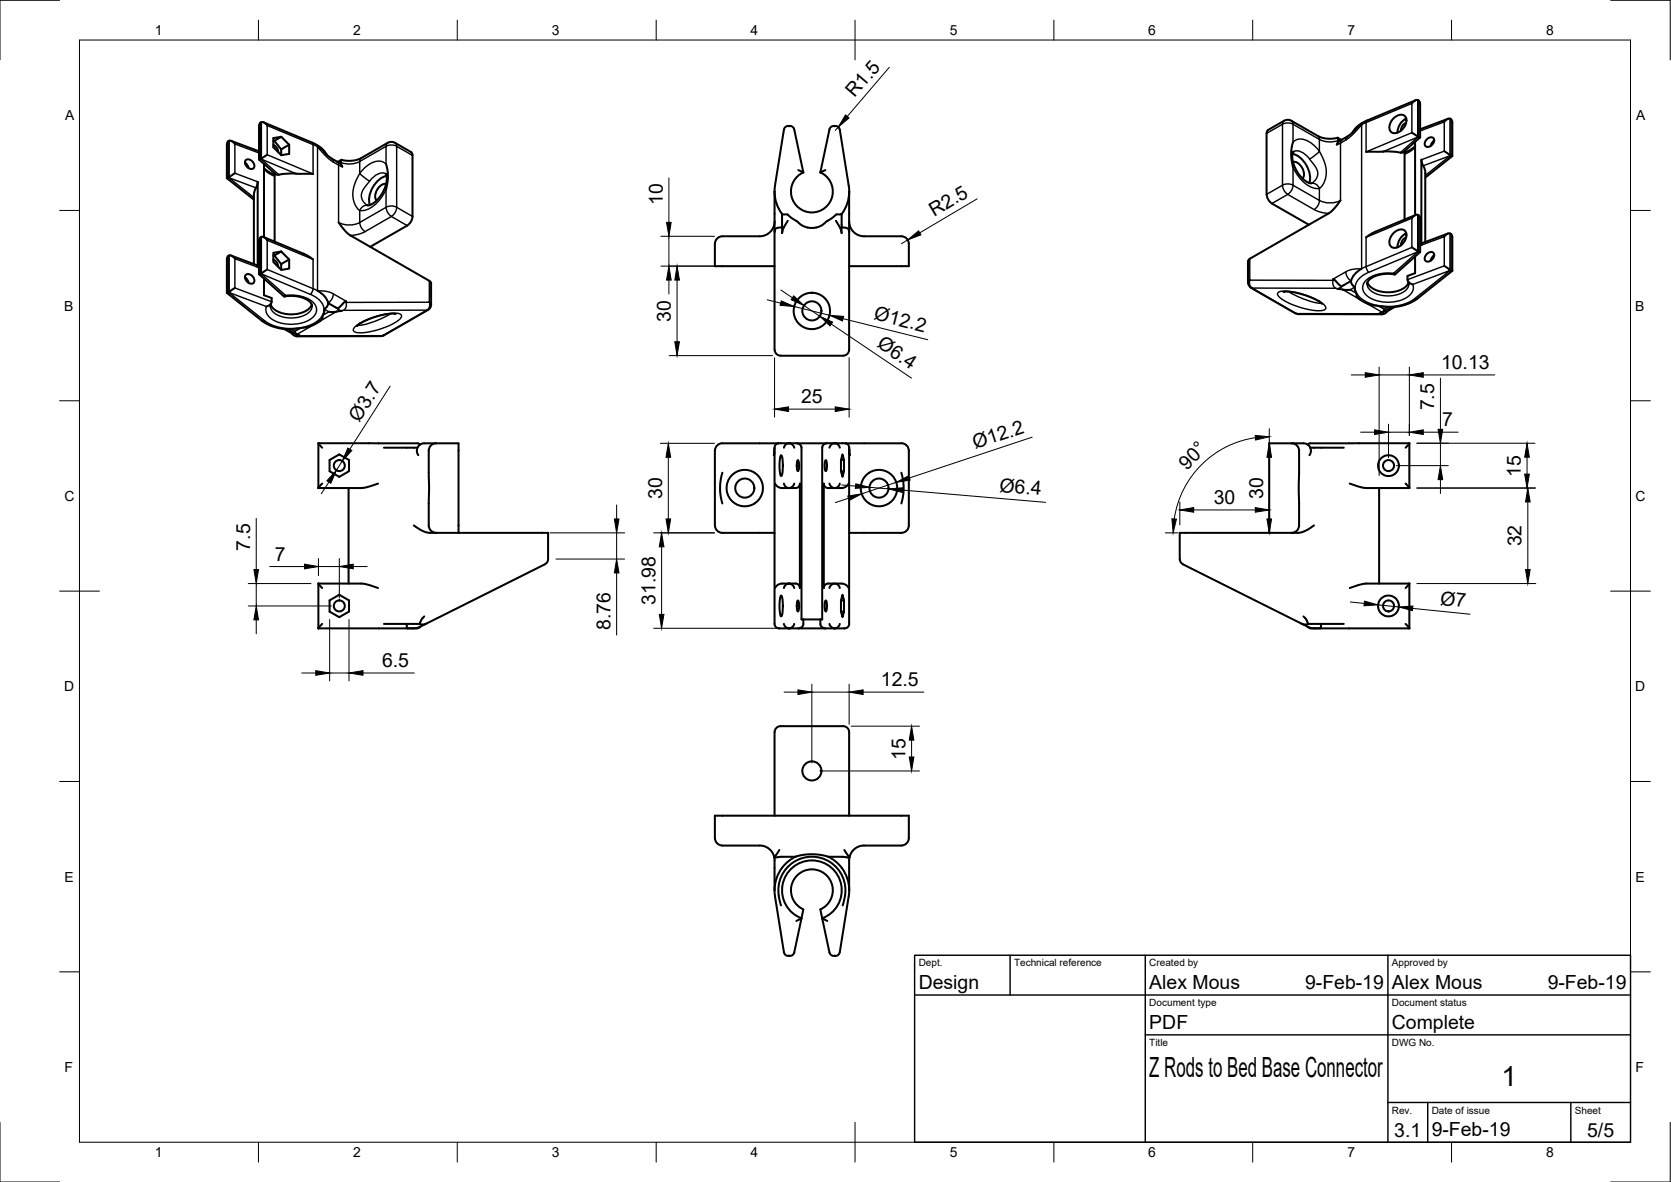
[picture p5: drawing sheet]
<svg xmlns="http://www.w3.org/2000/svg" width="420mm" height="297mm" viewBox="0 0 420 297" stroke-linecap="round" stroke-linejoin="round" font-family="sans-serif">
<!-- layer: Visible -->
<g fill="none" stroke="#000" stroke-width=".51">
<path d="M58.1 35.4l7 2.6M59.1 36.2a1.13 1.13 0 0 0-1.8-.6l-.3 .7v8.5l6.8 5.4M65.7 40l-.6 .1M66.3 30.7l12.8 5.4 1.8 1.2 1.2 1.5M67.2 38.9l-1.6 1M67.2 31.5a1.15 1.15 0 0 0-1.9-.5l-.2 .7v8.4M68.7 36.4a2.06 2.06 0 0 1 1.3 1.8M69 35.4l1.7 2.1M69 35.4h-.3M70.7 37.5v1.5M70.7 34.4l-2 .3v2.3l2 2M70.7 34.4l2 2"/>
<path d="M70.7 34.4l-1.7 1M72.7 36.4v2.3l-2 .3M72.7 36.4l-2 1.1M79.9 36.9l1.6 1.2M81.4 38.1l1.9 1.7 2.2 1.2 .6 .9-.4-.9 .1-.8 2.4 .2 1.9-.3 7.4-4.2 .7-.2 1.1 .2 4.3 2.6 .1 15.9-.2 .9-.4 .8-.7 .6-9.3 5.3M198.4 31.8a.98 .98 0 0 1 1.3 .7l2.3 10.8-1.3-.6M198.4 31.7a1.14 1.14 0 0 0-1.3 .9l-2.3 15.5M209.9 31.7v.1M318.5 33.5v15.3M318.5 33.5l.4-.9 4-2.2 1.1-.3 .7 .3 7.4 4.1 1.9 .4 2.3-.3M325 38.7a6.4 6.4 0 0 1 4.2 7.3M325.1 35.7l-.4 2.5v1.7l.4 2.1"/>
<path d="M325.2 38.1l-.2 .7v1.2l.4 1.7 .7 1.4 1.9 2.2 1 .6 .9 .1M336.4 34.6l.9 .6M340.8 32.6l-1.8 1.6-2.2 1.2-.7 .9 .3-.7-.1-1M342.4 31.3l-1.6 1.3M343.5 38.2l6.2-.1 2.4 .2M350.4 29.7a2.06 2.06 0 0 1 3-.4 3.1 3.1 0 0 1-3.3 4.1 2.11 2.11 0 0 1 0-3.3zM353.2 38v17.2M353.6 30.9a2.01 2.01 0 0 0-1.3 1.9M353.6 29.8a4 4 0 0 0-2.2 3.5M355 33.3l1.6 1.1M355 26a1.15 1.15 0 0 1 1.8-.6l.3 .8v8.3l-.6-.1M355.8 36.7l-1.2 1-1.4 .6"/>
<path d="M355.8 35.7v18.4M355.9 25.2l-12.8 5.4-1.7 1.1-1.3 1.5M357.1 34.5l-4.2 3.7-.8 .2M358.8 35a.98 .98 0 0 1 1.5-.4 .98 .98 0 0 1 0 1.6 1.05 1.05 0 0 1-1.1 .7 1.05 1.05 0 0 1-1-.8zM360.6 35.3l-.5 .6-.4 .8M363.2 30.6a1.13 1.13 0 0 1 1.8-.5l.2 .7v8.4M363.2 38l1.4 1.1M364.1 29.9l-7 2.6M364.7 39.1l.5 .1M365.2 39.2l-6.8 5.4M57.5 44.6l-.5 .2M57.5 44.6l.1 .1"/>
<path d="M59.1 43.5l-1.6 1.1M61.6 40.8l.6 .6 .3 .8M61.8 40.3a1.49 1.49 0 0 1 1.7 .3 1.49 1.49 0 0 1 .2 1.7 1.54 1.54 0 0 1-1.6-.4 1.54 1.54 0 0 1-.3-1.6zM63.8 49l1-3.3v21.4l-.2-.4-6.5-2.5M63.8 49v17.4M65.1 40.1l4.5 3.8 3-.3h1.9M66.3 59.6l10.2 4.2 2.2 1.4M66.4 42.3l1 .8 1.6 .8M66.4 41.2v18.4M69 43.5v17.2M74.4 43.7h4.3M85.1 55.9l1.6 2.1 1.2 1 20.1 11.6 .4 .6"/>
<path d="M85.8 40.2l-.9 .5M97 43.7l.3 .8-.1 1.1-.6 1.9-.5 1.2-1.1 1.3-1 1-1.1 .6h-.5M97.1 41.3l.4 2.3v2.1l-.4 1.9M97.1 46.2a2.92 2.92 0 0 0-2.8 3.1l.4 1.1M97.2 44.2a6.4 6.4 0 0 0-4.2 7.3M181.6 59.4a1.87 1.87 0 0 0-1.8 1.9M194.8 48.1a9.4 9.4 0 0 0 1.8 5.7M194.8 48.1v39.8M194.8 55.6a3.8 3.8 0 0 1-3.8 3.8h-9.4M196.6 53.7l1.4 .2 3.8 2.8 2 .6 1.3-.1 1.2-.4 4-2.9 1.3-.2M196.6 53.7v3.5M198.1 55.5l-1.1 1.8-.4 1.3 .1-1.1a.5 .5 0 0 0-.8-.3l-.9 .3-.2 .8"/>
<path d="M206.3 43.3a5.3 5.3 0 0 1 2 8.1 5.3 5.3 0 0 1-8.3 0 5.3 5.3 0 0 1 2-8.1M207.5 42.7l-1.2 .6 2.3-10.8a1.37 1.37 0 0 1 1.3-.9 1.37 1.37 0 0 1 1.3 1l2.3 15.5M210.2 55.5l1.1 1.9 .3 1.2v-1.4M211.6 57.2l1.5 .2 .3 .3 .1 .6M211.6 53.7v3.5M213.5 48.1v39.8a1.49 1.49 0 0 1-1.5 1.5h-15.7a1.54 1.54 0 0 1-1.5-1.5M213.5 55.6a3.8 3.8 0 0 0 3.8 3.8h9.3a1.87 1.87 0 0 1 1.9 1.9M213.5 48.1a9.4 9.4 0 0 1-1.8 5.7M318.5 48.8l.4 1.3 .9 1M325.1 40.7a2.92 2.92 0 0 1 2.8 3l-.4 1.1M329.1 56.5l-14.9 8.5M337.1 50.4l-1.8 2.2-.8 .7-5.4 3.2-9.3-5.4"/>
<path d="M350.4 58.6a1.85 1.85 0 0 1 3.1-.2 3.2 3.2 0 0 1-3.4 3.8 2.11 2.11 0 0 1 0-3.3zM353.6 59.7a2.01 2.01 0 0 0-1.3 1.9M353.6 58.6a4 4 0 0 0-2.2 3.6M355 54.8a1.15 1.15 0 0 1 1.8-.5l.3 .7v8.4l-.5-.2-1.6-1M355.9 54l-10.2 4.3-2.2 1.3M363.2 59.5a1.13 1.13 0 0 1 1.8-.6l.2 .7v8.5M364.1 58.7l-6.5 2.4-.2 .5v-21.5l.2 1.1 .6 1.2 .2 1.1v17.3M57.5 73.5l-.5 .1M57.5 73.5h.1M59.1 65a1.13 1.13 0 0 0-1.8-.6l-.3 .8v8.4l9.8 7.7 2.4 1 2.6 .4 4.9-.4 2.3-.7 1.8-1.2 .3-.4 .5-2.3 .7-.8 .2-.8 2.4 1.4 .4 .5 .6 .1-2 .3h-1.2M59.1 72.4l-1.6 1.1M61.6 69.7l.6 .6 .3 .8"/>
<path d="M61.8 69.1a1.49 1.49 0 0 1 1.7 .3 1.49 1.49 0 0 1 .2 1.7 1.54 1.54 0 0 1-1.6-.4 1.54 1.54 0 0 1-.3-1.6zM65.1 68.9l6.3 5.6 .4-.3M65.6 68.8h.1M66.4 70v4.2l1.9 .7-.1 1.4-1.2 .7M67.2 67.7l-1.6 1.1-.5 .1M67.2 60.4a1.15 1.15 0 0 0-1.9-.6l-.2 .7v8.4M68 76.5a5.3 5.3 0 0 0 5.2 2.5 5.3 5.3 0 0 0 5.2-2.5M68.2 76.2l-.2 .7M68.7 65.3a2.06 2.06 0 0 1 1.3 1.8M68.7 63.5l2-.3 2 2v2.3l-2 .3-2-2zM69 64.2l1.7 2.2M69 64.2h-.3"/>
<path d="M70.7 63.2l-1.7 1M71.5 74.5l2.2-.1 2.6 .5 1.5 .8 .5 .6 .2 .6M72.7 65.2l-2 1.2v1.4M79.9 73.1l1.5 1.2 .7 .9 .4 .9M87 75.7l-2.1 1.8M99.5 78.9h-1.9l-3 .7-2.9 1.1-1.9 1.2M107.6 77.9l-11.1 6.4M108.4 71.2v5.4a1.49 1.49 0 0 1-.8 1.2M179.7 61.3v5.6h15.1M228.5 61.3v5.6h-15M314.3 65l-.5 .6v5.4a1.49 1.49 0 0 0 .8 1.3M314.6 72.3l11.1 6.4"/>
<path d="M322.7 73.3h1.9l3 .7 2.8 1.1 2 1.3M325.7 78.7l.8 .2M335.2 70.1l1.7 1.6a.35 .35 0 0 1 .3 .4 .35 .35 0 0 1-.3 .3l-.6 .2 2 .3 1.2-.1M339.7 70.6l-2.4 1.4M342.4 67.5l-1.6 1.2-.7 .9-.4 1M343.8 71a5.3 5.3 0 0 0 5.2 2.5 5.3 5.3 0 0 0 5.2-2.5M348.1 77.7l-.4 .8-.8 .2M348.8 78.2l-.5 .5-.7 .3-21.2-.1M349.8 77.2l-2.2 1.3M350.6 77.2l-1.9 1.1-.6-.1M350.7 69l-2.2-.2-2.6 .5-1.7 1-.5 1.1M354 70.7l.2 .7"/>
<path d="M355.8 64.5v4.2l-1.9 .6 .2 1.4 1.1 .8M356.6 63.2l-.1 .1M357.1 63.4l-6.3 5.6-.4-.3M358.8 63.8a.98 .98 0 0 1 1.5-.3 .98 .98 0 0 1 0 1.5 1.05 1.05 0 0 1-1.1 .8 1.05 1.05 0 0 1-1-.9zM360.6 64.1l-.5 .6-.4 .8M363.2 66.8l2 1.3M364.7 67.9l-.1 .1M365.2 68.1l-9.6 7.5-2.6 1.1-2.5 .5-5.2-.4-1.6-.5-1.5-.8-.9-.8-.7-2.6-.7-.7-.2-.8M71.5 82.7l2 1.1 .6-.1M72.3 82.8l2.3 1.3M73.4 83.8l.5 .5 .7 .2h21.2M74.1 83.3l.5 .8 .7 .1"/>
<path d="M96.5 84.3l-.7 .2M80.1 111.4h24.9l.6 .3M80.1 111.4l.9 1.1M80.1 111.4v11.2M82.9 115.6l2.4-1.4 2.5 1.4v2.8l-2.5 1.4-2.4-1.4zM96.5 112.5h8.5M109.7 111.4h-3.2l-.8 .3-.6 .6-.3 .6 .1 .8 .3 .7M109.7 111.4h5.6v22.5M109.7 111.4a1.87 1.87 0 0 0-1.9 1.9v18.7M179.7 113.3v18.7M181.6 111.4h14.1M181.6 118.8l-.5 3.2v2.3l.5 2.2"/>
<path d="M181.6 111.4a1.87 1.87 0 0 0-1.8 1.9M183.8 119.6a4.5 4.5 0 0 1 6.8 0l.9 1.3 .3 1.9-.4 1.8-1.1 1.5a4.6 4.6 0 0 1-6.3-.2 4.6 4.6 0 0 1-.2-6.3zM194.8 112.7l-.2 1.7 .2-.6M195.7 111.4h4.8l.8 .4 .2 .6v43.3h.5M195.7 111.4a1.13 1.13 0 0 0-.9 1.1v44.3a1.14 1.14 0 0 0 1.2 1.1h4.7M196.3 114.4h.1a8.3 8.3 0 0 1 0 5.2 8.7 8.7 0 0 1-.1-5.2zM197.1 112.5a1.32 1.32 0 0 1 1.3-1.1 1.32 1.32 0 0 1 1.3 1.1M200.4 111.4h7.4M200.6 115.7a2.64 2.64 0 0 1 .2 2.5l-.1 .2a3.5 3.5 0 0 1-.1-2.7zM207.5 115.7l.1-.1a3.4 3.4 0 0 1 0 2.8l-.3-1zM208.6 112.5a1.32 1.32 0 0 1 1.3-1.1 1.32 1.32 0 0 1 1.3 1.1M211.5 115.6v2.8l.3 1.4 .4-1.4h-.7"/>
<path d="M211.5 115.6h.7v2.8M211.5 115.6l.3-1.4 .4 1.4M212.6 111.4h-4.8l-.8 .4-.3 .6v43.3h-.4M212.6 111.4h14a1.87 1.87 0 0 1 1.9 1.9v18.7M212.6 111.4a1.13 1.13 0 0 1 .9 1.1v44.3a1.11 1.11 0 0 1-1.2 1.1h-4.8M213.5 112.7l.2 1.7-.2-.6M217.7 119.5l.2-.2a4.6 4.6 0 0 1 6.8 .7 4.6 4.6 0 0 1-1.5 6.7 4.6 4.6 0 0 1-6.5-2.4l-.2-1v-1.4l.5-1.4zM226.6 118.8l.6 3.2-.1 2.3-.5 2.2M324.8 111.4a1.87 1.87 0 0 1 1.8 1.9v18.7M329.5 112.5l-.7-.8-.9-.3h-8.8v22.5M329.5 112.5l.1 .9-.4 1M329.5 112.5h8.4"/>
<path d="M354.4 111.4h-24.9l-.7 .3M354.4 111.4l-1 1.1M354.4 111.4v11.2M81 121.5l-.9 1.1M87.7 122.6v24M95.1 121.5l-4.1 1.1h-10.9M104 132l2.9 1.7 1 .2h1.8M107.8 132a1.87 1.87 0 0 0 1.9 1.9M109.7 133.9h28.1v6.6a1.52 1.52 0 0 1-.8 1.3l-31.6 15.8-1.1 .3h-2l-.1-1.1M179.8 132a1.87 1.87 0 0 0 1.8 1.9M181.6 133.9h13.2M194.9 121.5l.7 .8 1 .3h3.6l.7-.3 .2-.6v-.2v26.3l-.2-.8-.7-.4-3.9 .1-.8 .3-.6 .8"/>
<path d="M197.1 121.5a1.32 1.32 0 0 0 1.3 1.1 1.32 1.32 0 0 0 1.3-1.1M208.6 121.5a1.32 1.32 0 0 0 1.3 1.1 1.32 1.32 0 0 0 1.3-1.1M213.4 121.5l-.6 .8-1.1 .3h-3.6l-.7-.3-.3-.6v-.2v26.3l.3-.8 .7-.4 3.9 .1 .8 .3 .6 .8M228.5 132a1.87 1.87 0 0 1-1.9 1.9h-13.1M326.6 132a1.87 1.87 0 0 1-1.8 1.9M330.4 132l-2.1 1.4-1.8 .5h-29.9v6.6a1.57 1.57 0 0 0 .9 1.3l31.5 15.8 1.1 .3h2.1l.1-1.1M339.4 121.5l2.3 .8 1.7 .3h11M346.8 122.6v24M353.4 121.5l1 1.1M80.1 146.6h10.9l1.7 .4 2.4 .8M80.1 146.7l.9 1.1M80.1 146.6v11.3"/>
<path d="M81 156.8l-.9 1.1M82.9 150.9l2.4-1.4 2.5 1.4v2.8l-2.5 1.4-2.4-1.4zM105.6 156.8l.7 .2 .7-.2M105.7 157.5l-.9 .4h-24.7M106.7 154.9l-.7 .8-.4 1.1h-9.1M196.3 149.7h.1a8.3 8.3 0 0 1 0 5.2 8.7 8.7 0 0 1-.1-5.2zM197.1 156.8a1.32 1.32 0 0 0 1.3 1.1 1.32 1.32 0 0 0 1.3-1.1M197.1 147.8a1.32 1.32 0 0 1 1.3-1.1 1.32 1.32 0 0 1 1.3 1.1M200.6 150.9a2.64 2.64 0 0 1 .2 2.6l-.2 .1-.3-1.1zM200.7 157.9h6.8M202 155.7l-.1 1.6-.5 .4-.7 .2M202 155.7h4.3"/>
<path d="M206.3 155.7l.1 1.6 .4 .4 .7 .2M207.5 151l.1-.1a3.2 3.2 0 0 1 0 2.8l-.3-1zM208.6 156.8a1.32 1.32 0 0 0 1.3 1.1 1.32 1.32 0 0 0 1.3-1.1M208.6 147.8a1.32 1.32 0 0 1 1.3-1.2 1.32 1.32 0 0 1 1.3 1.2M211.5 150.9h.7v2.8l-.4 1.4-.3-1.4zM211.5 150.9l.3-1.4 .4 1.4M211.5 153.7h.7M327.7 154.9l.7 .7 .5 1.2M328.8 157.5l.9 .4h24.7M328.9 156.8h3.4M328.9 156.8l-.7 .2-.7-.2M332.3 156.8h5.6"/>
<path d="M353.4 156.8l1 1.1M354.4 146.6h-11l-1.7 .4-2.3 .8M354.4 146.7l-1 1.1M354.4 146.6v11.3M194.8 184v21M194.8 184a1.49 1.49 0 0 1 1.5-1.5h15.7a1.49 1.49 0 0 1 1.5 1.5v21M179.7 210.6v-5.6h48.8v5.6M179.8 210.6a1.87 1.87 0 0 0 1.8 1.9M181.6 212.5h9.4a3.8 3.8 0 0 1 3.7 3M194.7 215.5l.1 .7M194.8 216.2v7.5M196 213.6l-1.3 1.9"/>
<path d="M200 215.3l1.8-.5 1.8-.1 2.7 .1 1.9 .5M200 215.3l-5.3 .2M200 215.3a9.4 9.4 0 0 0-5.2 8.4M208.2 215.3l5.4 .2M208.2 215.3a9.4 9.4 0 0 1 5.3 8.4M212.3 213.6l1.3 1.9M213.6 215.5l-.1 8.2M228.5 210.6a1.87 1.87 0 0 1-1.9 1.9h-9.3a3.7 3.7 0 0 0-3.7 3M194.8 223.7l2.3 15.6a1.15 1.15 0 0 0 1.3 .9M195.8 225.1l.6 2.4M201.5 230.8l-1.3 .6M201.5 230.8l-1.8 8.5a1.02 1.02 0 0 1-1.3 .8"/>
<path d="M201.5 230.8a7.5 7.5 0 0 1-3.4-11.6 7.5 7.5 0 0 1 12.1 0 7.5 7.5 0 0 1-3.4 11.6M202 228.5l-.5 2.3M206.3 228.5l.4 2.3M206.3 228.5a5.3 5.3 0 0 0 2-8 5.3 5.3 0 0 0-8.3 0 5.3 5.3 0 0 0 2 8M206.7 230.8l1.3 .6M212.5 225.1l-.6 2.4M212.5 225.1a8.4 8.4 0 0 0-8.4-9.8 8.4 8.4 0 0 0-8.3 9.8M213.5 223.7l-2.3 15.6a1.37 1.37 0 0 1-1.3 .9 1.37 1.37 0 0 1-1.3-.9l-1.9-8.5M209.9 240.1v.1"/>
<circle cx="204.1" cy="78.1" r="4.6"/>
<circle cx="204.1" cy="78.1" r="2.4"/>
<circle cx="85.3" cy="117" r="1.39"/>
<circle cx="349.1" cy="117" r="2.62"/>
<circle cx="349.1" cy="117" r="1.39"/>
<circle cx="187.3" cy="122.7" r="2.4"/>
<circle cx="221" cy="122.7" r="2.4"/>
<circle cx="85.3" cy="152.3" r="1.39"/>
<circle cx="349.1" cy="152.3" r="2.62"/>
<circle cx="349.1" cy="152.3" r="1.39"/>
<circle cx="204.1" cy="193.7" r="2.4"/>
</g>
<g fill="#000">
<circle cx="198.4" cy="111.4" r=".25"/>
<circle cx="209.9" cy="111.4" r=".25"/>
<circle cx="198.4" cy="157.9" r=".25"/>
<circle cx="198.4" cy="146.6" r=".25"/>
<circle cx="209.9" cy="157.9" r=".25"/>
</g>
<!-- layer: Visible Narrow -->
<g fill="none" stroke="#000" stroke-width=".36">
<path d="M57.4 35.5v9.2M57.6 35.4v9.1M65.1 38.4l-6-2.2v7.3l5.7 2.2M65.5 30.8v9.2M65.7 30.7v9.2M67.2 31.5l11.5 4.9v7.3l-11.5-4.8zM78.5 35.8l.2 .5M78.7 36.3l1.2 .6M79.8 36.9v36.2h1.7l1.6 .4 3.9 2.2v.3M79.8 36.9l2.9 3 2.4 1.6v14.4M83.4 39.9l.3 .3 .1 .5M90.9 39.7l-.3 .3-.1 .6"/>
<path d="M97.5 35.9l-.3 .3-.1 .6M99.3 35.9l.3 .3 .1 .6-1.3-.4-1.3 .4M103.7 39.1l-4-2.3v15.3M322.5 31.2l1.3-.3 1.3 .3M322.5 31.2v15.4l-4 2.2M322.5 31.2l-4 2.3M322.9 30.4l-.3 .3-.1 .5M324.7 30.4l.3 .3 .1 .5M325.1 31.2v4.5a3.2 3.2 0 0 1 4.5 .2l2.2 2.1-2.5 2M325.1 31.2l6.6 3.8v3l1.3 2.5 .5 2.4-.1 1.5-.3 1-.7 1.3-.7 .7v3l-6.6-3.8v-4.6a8.6 8.6 0 0 0 6 5.4h.7l-.5-.8a1.69 1.69 0 0 0-1.5-.5M325.2 38.1a3.1 3.1 0 0 1 3.5 1.2l.6 .7M329.3 40l1.6 2.1 .4 1.3-.3 1.5-1.1 1.1"/>
<path d="M331.4 34.2l.3 .3 .1 .5 1.2 .5 2.1 .1 1.4-.3M337.5 35.1l-.3 .3a1.01 1.01 0 0 1-1 .9M338.4 35.2l2-1.7 2-2.1v36.1l-2.6 .2-1.4 .6M338.4 35.2l-1.3 .7v14.5a5.8 5.8 0 0 1-5.3 0l-.4 1.3-1 .9M338.8 34.3l-.3 .3-.1 .6M343.5 30.8l11.5-4.8v7.3l-11.5 4.9zM343.5 30.8l-1.1 .5M343.7 30.3l-.2 .5M347.8 38.1l8.7-3.7-4.4 4M355.8 37l-1.1 1-1.5 .8M356.5 25.2v9.1M356.7 25.3v9.2"/>
<path d="M357.1 32.9l6.1-2.3v7.4l-5.8 2.1M364.6 29.8v9.2M364.8 30v9.1M64.4 47.2l-6.8-2.5 6.2 4.9M65.5 59.7v9.1M65.7 59.5v9.2M66.4 42.5l1.1 1 1.6 .8M74.4 43.7l-8.7-3.7 4.4 3.9M84.8 40.6l.3 .4a1.01 1.01 0 0 0 1 .9M85.2 55.9a5.8 5.8 0 0 0 5.3 0l.3 1.3 1 1M90.4 43.6l-1.2 2.6-.5 2.4 .3 2.3 .7 1.3 .7 .7M90.4 40.6l6.7-3.8v4.5a3.2 3.2 0 0 0-4.5 .2l-2.2 2.1"/>
<path d="M90.4 40.6v3M90.5 43.6l2.4 1.9-1.7 2.3-.4 1.3 .3 1.2 1.3 1.3M90.5 40.6l-1.3 .5-1.4 .1-2-.3M91.8 58.2l-1.7 .7-2 .3M92.5 51.6a1.92 1.92 0 0 0-2.1 1.3M97 43.7a3.1 3.1 0 0 0-3.5 1.1l-.6 .7M97.1 52.1v-4.5a8.6 8.6 0 0 1-6 5.3h-.7M97.1 52.1l-6.7 3.8v-3M97.1 52.1l.4 1.3 .9 1 1-1 .3-1.3M97.1 52.1l1.3-.3 1.3 .3M99.7 52.1l4 2.3M102.4 56.7l-4-2.3-6.6 3.8"/>
<path d="M322.5 46.5l1.3-.3 1.3 .3-.4 1.4-.9 .9-.9-.9zM323.8 48.9l-4 2.2M323.8 48.9l6.6 3.8M330.4 52.7l1.7 .6 2 .3M343.5 59.6l11.5-4.8v7.4l-11.5 4.8zM356.5 54v9.1M356.7 54.1v9.2M357.8 41.7l6.8-2.6-6.2 5M364.6 58.6v9.2M364.8 58.8v9.2M57.4 64.3v9.2M57.6 64.2v9.1"/>
<path d="M64.8 67.1l-5.7-2.1v7.4l9.2 3.4M67.2 60.4l11.5 4.8v7.3l-11.5-4.8zM68 76.9a3.2 3.2 0 0 0 2.6 2.6 7.2 7.2 0 0 0 7.6-1.6l.3-1M78 74l-12.3-5.2 6.1 5.4a7.9 7.9 0 0 1 7.4 2.4 2.65 2.65 0 0 1-1.5 3.8 9.6 9.6 0 0 1-9.8-.6 2.53 2.53 0 0 1-.9-2.8l-9.4-3.5 8.9 7.1M78.1 74a4.6 4.6 0 0 1 3.4 4.1 5.6 5.6 0 0 1-4.6 4 12.5 12.5 0 0 1-10.4-1.5h-.7M78.7 72.5l-.2 .8-.5 .7M78.7 72.5l1.2 .6M81.6 77.7l1.1 .7-1.5 .8M83.8 73.8l-.4 1.4-.9 .9M84.6 78.3l-4.3 2.5M85.9 78.1l.4-.1 21.1-.1-11.2 6.5h-21l.1-.2M86.7 75.9l.3 .1"/>
<path d="M87 76a1.72 1.72 0 0 1-.6 2M98.2 78.8a19.4 19.4 0 0 1-8.2 2.9M107.9 70.6v5.4h-20.9M108.4 76.6l-.4-.6a1.72 1.72 0 0 1-.6 1.9l.2-.1M313.8 71l.5-.6a1.72 1.72 0 0 0 .5 2l-.2-.1M314.2 65v5.4h21M321.4 73.5a9 9 0 0 1 6 .4l.6 .2a9.7 9.7 0 0 1 5.3 3l.1 .4a2.73 2.73 0 0 1-2.7 .5 19.2 19.2 0 0 1-9-3.3l-.5-.7zM324 73.3a19.4 19.4 0 0 0 8.2 2.9M325.7 78.7l.8 .2M331.3 75.5l.3 .1M335.2 70.4a1.72 1.72 0 0 0 .6 2M335.5 70.3l-.3 .1"/>
<path d="M335.8 72.4l.5 .2M335.8 72.4h-21l11.2 6.4 20.9 .1M337.6 72.8l4.2 2.4M338.4 68.3l.4 1.3 .9 1M338.4 68.3l-3.2 1.8v.3M340.6 72.2l-1.1 .6 1.5 .9M342.4 67.5l1.1-.5 .2 .8 .5 .6M343.4 76.1l4.2 2.4M343.7 71.3a3.2 3.2 0 0 0 2.7 2.7 7.2 7.2 0 0 0 7.5-1.6l.4-1.1M346.6 76.9l1.5 .8 1.1-.6M346.9 78.7v.2M346.9 78.8l.5 .2"/>
<path d="M356.4 75l-.7 .1 8.9-7.1-9.4 3.5a2.73 2.73 0 0 1-1.5 3.3 9.7 9.7 0 0 1-9.9-.4 2.53 2.53 0 0 1 .1-4.3 9.3 9.3 0 0 1 6.5-1.4l6.1-5.4-12.4 5.1a4.6 4.6 0 0 0-3.3 4.2 5.6 5.6 0 0 0 4.5 3.9 12.5 12.5 0 0 0 10.4-1.4M357.4 61.6l5.8-2.1v7.3l-9.3 3.5M75.3 84.4l-.5 .1M75.6 82.4l-1.5 .9-1.1-.6M78.8 81.7l-4.2 2.4M89.2 82.2a17.7 17.7 0 0 1 11.1-3.4 .74 .74 0 0 1 .7 .6 .74 .74 0 0 1-.5 .8 18 18 0 0 1-10.8 3.4 .74 .74 0 0 1-.8-.5 .74 .74 0 0 1 .3-.9zM90.9 81.1l-.3 .1M96.5 84.3l-.7 .2"/>
</g>
<!-- layer: Border -->
<g fill="none" stroke="#000" stroke-width=".25">
<path d="M15 .1h-15v15M20 10.1h390v276.9h-390zM65 5.1v5M115 5.1v5M165 5.1v5M215 5.1v10M265 5.1v5M315 5.1v5M365 5.1v5M405 .1h15v15M15 52.9h5M410 52.9h5"/>
<path d="M15 100.7h5M410 100.7h5M15 148.6h10M405 148.6h10M15 196.4h5M410 196.4h5M15 244.2h5M410 244.2h5M0 282.1v14.9h15M65 287v5M115 287v5M165 287v5"/>
<path d="M215 282.1v9.9M265 287v5M315 287v5M365 287v5M420 282.1v14.9h-15"/>
</g>
<!-- layer: TitleBlock -->
<path d="M230 240.1h180v46.9h-180zM230 250h180M254 240.1v9.9M288 240.1v46.9M349 240.1v46.9M288 260.1h122M349 277.1h61M359 277.1v9.9M395 277.1v9.9" fill="none" stroke="#000" stroke-width=".36"/>
<!-- layer: Dimensions -->
<g fill="none" stroke="#000" stroke-width=".25">
<path d="M223.6 16.9l-10.6 12.4M210.8 31.9l-.8 .9M166.2 59.4h13.4M168.2 44.7v11.2M168.2 59.4v7.5M245.7 50l-14.4 8.5M166.2 66.9h13.4M168.2 70.4v3.5M170.2 70.4v15.5M192.9 75.3l3.4 .9M196.3 72.9l2.9 1.9M199.7 77l8.9 2.2"/>
<path d="M202.1 76.8l4 2.7M228.2 60.3l-1.6 1M98.1 97.1l-10.2 15.8M168.3 89.4h26M194.8 89.9v14.9M209 81.4l20.2 13.6M212 80.1l21.3 5.3M213.5 89.9v14.9M339.8 94.2h3.5M346.8 92.2v27.3M346.8 94.2h7.6M354.4 92.2v17.2"/>
<path d="M357.9 94.2h18M362.2 95v12.9M86.1 115.9l-1.5 2.3M166.1 111.4h13.5M168 114.9v15.5M198.3 102.8h11.7M259.5 109.9l-30.8 10.2M315.7 110a24.2 24.2 0 0 0-20.4 20.4M319.2 107.7v3.6M319.2 114.9v17M342.1 108.6h3.5M349.1 106.6v8.4"/>
<path d="M349.1 108.6h5.3M351.1 117h13.1M356.3 111.4h29.7M357.9 108.6h8.7M362.2 111.4v5.6M384 114.9v4.3M64.4 130.3v12.8M82.7 121.1l-1.9 3M138.3 133.9h18.8M155 126.9v3.5M155 133.9v6.6M164.4 133.9h15.2"/>
<path d="M166.3 137.4v17M211.6 121.9l3.5 .3M213.4 125.2l-3.4 1.1M218.6 122.5l4.8 .4M225.4 121.2l-8.7 2.9M226.9 123.2l36 3M293 133.9h3.1M296.7 126.1v5.8M300.1 128.2h15.5M356.3 122.6h29.9M362.2 120.5v3.5M384.2 126.1v17"/>
<path d="M62.4 146.6h15.8M62.4 152.3h20.9M64.4 146.6v5.7M64.4 155.8v3.5M67.8 142.4h8.8M80.1 140.4v4.3M80.1 142.4h5.2M82.9 155.7v15.4M85.3 140.4v9.9M87.8 155.7v15.4M88.8 142.4h3.5M139.8 140.5h17.3"/>
<path d="M155 144v15.6M164.4 157.9h31.4M339.5 151.3l3.5 .3M346.5 152l5.2 .5M355.2 152.9l14.4 1.5M356.3 146.6h29.9M75.9 169.1h3.5M82.9 169.1h4.9M91.3 169.1h12.9M197.1 173.9h3.5M204.1 171.9v19.8M204.1 173.9h9.4"/>
<path d="M213.5 171.9v10.1M217 173.9h15.3M206.1 193.7h25.1M214 182.5h17.2M229.2 186v4.2"/>
</g>
<g fill="#000" stroke="#000" stroke-width=".25">
<path d="M212.6 28.9l.9 .7-2.7 2.3zM167.6 55.9h1.2l-.6 3.5zM228.2 60.3l2.8-2.3 .6 1zM168.2 66.9l.6 3.5h-1.2zM170.2 66.9l.6 3.5h-1.1zM196.4 75.6l3.3 1.4-3.5-.3zM199.6 74.3l2.5 2.5-3.2-1.5zM208.6 79.2l3.5 .3-.3 1.2zM169.7 85.9h1.1l-.6 3.5zM206.1 79.5l3.3 1.4-.7 1zM343.3 93.6l3.5 .6-3.5 .6zM354.4 94.2l3.5-.6v1.2z"/>
<path d="M87.5 112.6l1 .6-2.4 2.7zM168 111.4l.6 3.5h-1.1zM194.8 102.8l3.5-.6v1.2zM210 102.2l3.5 .6-3.5 .6zM225.4 121.2l3.1-1.6 .4 1.1zM315.6 109.4l3.6 .4-3.5 .8zM319.2 111.4l.5 3.5h-1.1zM345.6 108l3.5 .6-3.5 .6zM354.4 108.6l3.5-.6v1.2zM361.6 107.9h1.2l-.6 3.5zM384 111.4l.5 3.5h-1.1zM383.4 119.2h1.1l-.5 3.4z"/>
<path d="M84.6 118.2l-1.4 3.3-1-.7zM154.5 130.4h1.1l-.6 3.5zM166.3 133.9l.6 3.5h-1.1zM167.5 130.4h1.1l-.6 3.5zM213.2 124.7l3.5-.6-3.2 1.7zM215.2 121.6l3.4 .9-3.5 .2zM223.4 122.9l3.5-.3-.1 1.1zM294.7 130.4l1.1 .1-.8 3.4zM296.7 128.2l3.4-.6v1.1zM315.6 127.6l3.6 .6-3.6 .5zM318.6 130.4h1.1l-.5 3.5zM362.2 117l.6 3.5h-1.2z"/>
<path d="M384.2 122.6l.5 3.5h-1.1zM64.4 152.3l.6 3.5h-1.2zM63.8 143.1h1.2l-.6 3.5zM76.6 141.8l3.5 .6-3.5 .5zM85.3 142.4l3.5-.6v1.1zM155 140.5l.6 3.5h-1.1zM165.8 154.4h1.1l-.6 3.5zM343.1 151.1l3.4 .9-3.5 .2zM351.7 152.5l3.6-.2-.1 1.2zM383.6 143.1h1.1l-.5 3.5zM79.4 168.5l3.5 .6-3.5 .6zM87.8 169.1l3.5-.6v1.2z"/>
<path d="M200.6 173.4l3.5 .5-3.5 .6zM213.5 173.9l3.5-.5v1.1zM228.6 190.2h1.2l-.6 3.5zM229.2 182.5l.6 3.5h-1.2z"/>
</g>
<g font-size="7">
<text x="289" y="270.6">Z Rods to Bed Base Connector</text>
<text x="377.5" y="273">1</text>
</g>
<g font-size="4.9">
<text x="214.9" y="24.8" transform="rotate(-49 214.9 24.8)">R1.5</text>
<text x="166.6" y="51.4" transform="rotate(-90 166.6 51.4)">10</text>
<text x="234.9" y="54.5" transform="rotate(-31 234.9 54.5)">R2.5</text>
<text x="168.7" y="80.8" transform="rotate(-90 168.7 80.8)">30</text>
<text x="219.5" y="80.3" transform="rotate(14 219.5 80.3)">Ø12.2</text>
<text x="220.3" y="87" transform="rotate(34 220.3 87)">Ø6.4</text>
<text x="362.3" y="92.7">10.13</text>
<text x="201.4" y="101.3">25</text>
<text x="90.3" y="106.2" transform="rotate(-57 90.3 106.2)">Ø3.7</text>
<text x="360.6" y="103.1" transform="rotate(-90 360.6 103.1)">7.5</text>
<text x="362.6" y="107.1">7</text>
<text x="245.2" y="112.9" transform="rotate(-18 245.2 112.9)">Ø12.2</text>
<text x="298.4" y="118.3" transform="rotate(-45 298.4 118.3)">90°</text>
<text x="382.4" y="119.9" transform="rotate(-90 382.4 119.9)">15</text>
<text x="166.5" y="125.4" transform="rotate(-90 166.5 125.4)">30</text>
<text x="251.2" y="123.6" transform="rotate(5 251.2 123.6)">Ø6.4</text>
<text x="317.6" y="125.4" transform="rotate(-90 317.6 125.4)">30</text>
<text x="305.2" y="126.6">30</text>
<text x="382.6" y="137.3" transform="rotate(-90 382.6 137.3)">32</text>
<text x="62.9" y="138.4" transform="rotate(-90 62.9 138.4)">7.5</text>
<text x="69.1" y="140.9">7</text>
<text x="164.8" y="152" transform="rotate(-90 164.8 152)">31.98</text>
<text x="362" y="151.9" transform="rotate(6 362 151.9)">Ø7</text>
<text x="153.5" y="158.3" transform="rotate(-90 153.5 158.3)">8.76</text>
<text x="96.1" y="167.6">6.5</text>
<text x="221.5" y="172.4">12.5</text>
<text x="227.6" y="191" transform="rotate(-90 227.6 191)">15</text>
<text x="231" y="248.5">Design</text>
<text x="289" y="248.5">Alex Mous</text>
<text x="328.1" y="248.5">9-Feb-19</text>
<text x="350" y="248.5">Alex Mous</text>
<text x="389.1" y="248.5">9-Feb-19</text>
<text x="289" y="258.6">PDF</text>
<text x="350" y="258.6">Complete</text>
<text x="350.6" y="285.7">3.1</text>
<text x="360" y="285.5">9-Feb-19</text>
<text x="399.1" y="285.7">5/5</text>
</g>
<g font-size="3.5">
<text x="39" y="8.8">1</text>
<text x="88.8" y="8.8">2</text>
<text x="138.8" y="8.8">3</text>
<text x="188.7" y="8.8">4</text>
<text x="238.8" y="8.8">5</text>
<text x="288.7" y="8.8">6</text>
<text x="338.8" y="8.8">7</text>
<text x="388.8" y="8.8">8</text>
<text x="16.4" y="30.2">A</text>
<text x="411.4" y="30.2">A</text>
<text x="16.2" y="78">B</text>
<text x="411.2" y="78">B</text>
<text x="16.2" y="125.9">C</text>
<text x="411.2" y="125.9">C</text>
<text x="16.2" y="173.7">D</text>
<text x="411.2" y="173.7">D</text>
<text x="16.2" y="221.6">E</text>
<text x="411.2" y="221.6">E</text>
<text x="16.2" y="269.4">F</text>
<text x="411.2" y="269.4">F</text>
<text x="39" y="290.8">1</text>
<text x="88.8" y="290.8">2</text>
<text x="138.8" y="290.8">3</text>
<text x="188.7" y="290.8">4</text>
<text x="238.8" y="290.8">5</text>
<text x="288.7" y="290.8">6</text>
<text x="338.8" y="290.8">7</text>
<text x="388.8" y="290.8">8</text>
</g>
<g font-size="2.5">
<text x="231" y="242.9">Dept.</text>
<text x="255" y="242.9">Technical reference</text>
<text x="289" y="242.9">Created by</text>
<text x="350" y="242.9">Approved by</text>
<text x="289" y="252.8">Document type</text>
<text x="350" y="252.8">Document status</text>
<text x="289" y="262.9">Title</text>
<text x="350" y="262.9">DWG No.</text>
<text x="350" y="279.9">Rev.</text>
<text x="360" y="279.9">Date of issue</text>
<text x="396" y="279.9">Sheet</text>
</g>
</svg>
